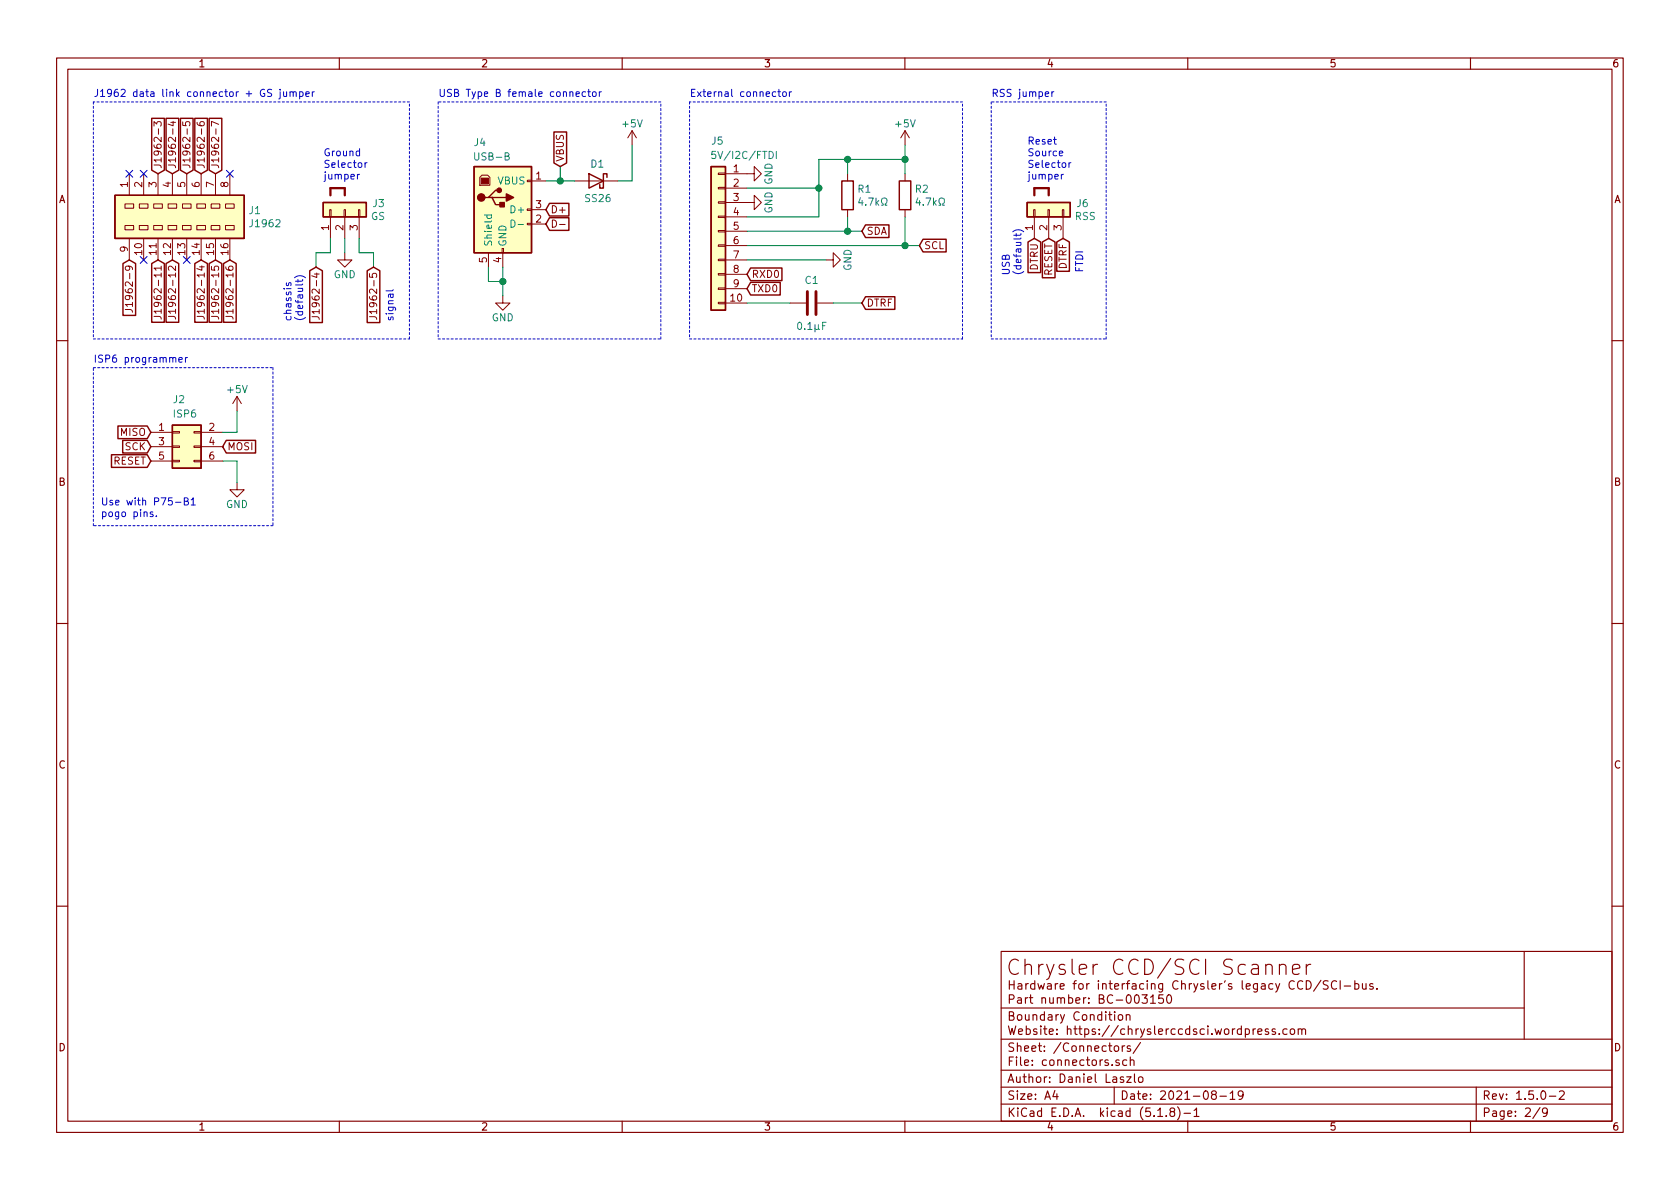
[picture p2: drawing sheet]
<svg xmlns="http://www.w3.org/2000/svg" width="297mm" height="210mm" viewBox="0 0 297 210" stroke-linecap="round" stroke-linejoin="round" font-family="sans-serif">
<g fill="none" stroke="#840000" stroke-width=".2">
<path d="M10 10.3h277v189.9h-277zM12 12.2h273v186.1h-273zM60 10.3v1.9M110 10.3v1.9M160 10.3v1.9M210 10.3v1.9M260 10.3v1.9M10 60.2h2M285 60.2h2M10 110.3h2M285 110.3h2M10 160.2h2"/>
<path d="M177 168.2h108v30.1h-108zM177 178.3h92.5M197.1 178.9v.2M197.1 179.4v1M197.8 179.5l.2-.1 .4 .1v.8l-.2 .1-.4-.1zM199.1 179.5h.1a.37 .37 0 0 1 .6 .1v.8M199.1 179.4v1M201.9 175.9h.9l-.4 .6 .4 .1v.7l-.2 .1-.7-.1M203.4 176.3l.5-.4v1.5M203.4 177.4h.9M205.6 175.9h-.7v.7l.2-.1h.5l.1 .3-.1 .5-.2 .1-.5-.1M206.4 176.1l.2-.2a.81 .81 0 0 1 .6 .6 .81 .81 0 0 1-.3 .8l-.1 .1a.79 .79 0 0 1-.4-1.3z"/>
<path d="M223.8 170.8a.66 .66 0 0 1 1.1 .1v1.4M226.2 170.8a.69 .69 0 0 1 1.2 .1v1.4M226.2 170.5v1.8M228.5 171.4l1.3-.2-.1-.5-.8-.2-.2 .2-.2 .2v1l.2 .3 .2 .1 .8-.1M231 173.4a.76 .76 0 0 1 .8 .8 .76 .76 0 0 1-.8 .7zM231 170.5v1.8M231.7 170.5a.69 .69 0 0 0-.7 .5M233.6 173.3l-1.3 2M234.8 173.5l-.5-.1-.3 .3v.3l.7 .4v.4a.62 .62 0 0 1-.7 0M236.3 173.6a.59 .59 0 0 0-.7 0 .59 .59 0 0 0-.2 .7 .56 .56 0 0 0 .3 .6 .56 .56 0 0 0 .6-.1M237 173.4v1.5M237.7 174.4h1.1"/>
<path d="M239.5 174l.5-.1 .3 .3-.1 .6-.2 .1-.5-.1M239.5 173.4v1.5M240.9 173.9l.1 .9 .3 .1 .2-.1M241.5 173.9v1M242.7 174a.37 .37 0 0 0-.5 .1v.3l.5 .1 .1 .1-.2 .3-.4-.1M243.5 174.8v.1M269.5 168.2v15.6M285 160.2h2M60 198.3v1.9M110 198.3v1.9M160 198.3v1.9M177 195.2h108"/>
<path d="M177 192.2h108M177 189.2h108M177 183.8h108M186.5 192.8l-.3 1.1h.9M186.9 193.4v1M197 192.2v3M197.1 185.1l.2-.2 .4 .2v.7l-.2 .1-.4-.1zM197.9 187.5a.37 .37 0 0 0-.6 .1l.1 .3 .5 .1v.1l-.2 .3-.4-.1M198.4 184.9v1M198.7 190.5a.37 .37 0 0 0-.6 .1v.2l.6 .2v.1l-.2 .3-.4-.1M198.9 184.9l-.5 .3M199.2 187.5l-.4-.1-.3 .3 .1 .6 .2 .1 .4-.1"/>
<path d="M199.2 190.4h.8l-.8 1h.8M199.8 187.5h.1a.37 .37 0 0 1 .6 .1v.8M199.8 185l-.3-.1-.2 .2 .1 .3 .4 .1v.3h-.5M199.8 186.9v1.5M200.6 189.9v1.3l.2 .2M201.3 190.5l.3-.1 .4 .1v.8l-.2 .1-.5-.1zM201.7 184.3l-1.3 2M204.7 196.4l.4-.5v1.5M204.7 197.4h.9M206.2 197.3v.1M207.1 196.6l-.2-.3 .1-.3a.48 .48 0 0 1 .6 .1v.4a.52 .52 0 0 0-.7 .2 .52 .52 0 0 0 .1 .7h.4l.2-.1 .1-.4-.3-.3M208.2 195.7a1.71 1.71 0 0 1 0 2.3"/>
<path d="M209.3 196.9h1.2M210 198.3v1.9M211.1 196.4l.5-.5v1.5M211.1 197.4h.9M214.5 193.5l-.3-.2 .1-.2a.48 .48 0 0 1 .6-.1l.2 .2-.2 .3-.5 .1a.48 .48 0 0 0-.1 .7l.2 .1 .5-.1 .1-.5-.3-.3M215.7 193.8h1.1M217.5 193.3l.4-.4v1.5M217.5 194.4h.8M219.8 193.5l-.3 .3h-.3l-.3-.3v-.3l.2-.2 .4-.1 .2 .2a1.13 1.13 0 0 1-.2 1.2l-.4 .1M221.6 181.9v1M222 181.9l-.4 .2v.1M222.4 182.4l.7-.1v-.3l-.5-.1-.2 .2 .1 .7h.6"/>
<path d="M224.3 182l-.4-.1-.2 .2 .1 .3 .5 .1v.3h-.6M225.5 182l-.4-.1-.2 .2 .1 .3 .5 .1v.3h-.6M226.2 182.8v.1M227.6 182l-.5-.1-.3 .3 .1 .6 .2 .1 .5-.1M228.2 182.1l.2-.2 .4 .2v.7l-.2 .1-.4-.1zM229.5 182.1l.3-.2 .3 .1 .1 .9M229.5 181.9v1M230.2 182.1a.36 .36 0 0 1 .3-.2 .36 .36 0 0 1 .3 .2v.8M260 198.3v1.9M261 192.2v6.1M272.3 195.9l-1.3 1.9M273.6 196.6l-.3 .3h-.3l-.3-.3v-.4l.2-.2 .4-.1 .2 .2a1.19 1.19 0 0 1-.2 1.3h-.4"/>
<path d="M273.9 193.8h1.2M275.7 193.1l.2-.2h.4l.3 .4-1 1.1h1"/>
</g>
<g fill="none" stroke="#840000" stroke-width=".18">
<path d="M22.1 36.1h1.5v.7h-1.5zM22.1 39.9h1.5v.7h-1.5zM22.9 30.7v3.8M24.6 39.9h1.6v.7h-1.6zM24.6 36.1h1.6v.7h-1.6zM25.4 30.7v3.8M27.2 39.9h1.5v.7h-1.5zM27.2 36.1h1.5v.7h-1.5zM27.2 22.3v-.8l.5 .4 .1-.3h.6l.1 .1-.1 .6M27.9 30.7v3.8M28 22.8v.9M29.7 39.9h1.5v.7h-1.5z"/>
<path d="M29.7 36.1h1.5v.7h-1.5zM30.2 21.6h.8M30.5 30.7v3.8M30.6 22.8v.9M30.6 21.5v.7l-.9-.3M32.3 39.9h1.5v.7h-1.5zM32.3 36.1h1.5v.7h-1.5zM32.3 21.6v.6h.6l-.1-.2 .1-.4h.6l.1 .1-.1 .5M33 30.7v3.8M33.1 22.8v.9M34.8 39.9h1.5v.7h-1.5zM34.8 36.1h1.5v.7h-1.5z"/>
<path d="M34.8 21.6v.3a.79 .79 0 0 0 1.3 .1l-.1-.4h-.5l-.2 .4 .3 .2M35.6 30.7v3.8M35.6 22.8v.9M37.3 39.9h1.6v.7h-1.6zM37.3 36.1h1.6v.7h-1.6zM38.1 30.7v3.8M38.2 22.8v.9M38.7 22l-1.3-.5v.8M39.9 39.9h1.5v.7h-1.5zM39.9 36.1h1.5v.7h-1.5zM40.6 30.7v3.8M58.3 37.1h.2v1.2h-.2z"/>
<path d="M58.4 38.3v3.9M60.8 37.1h.3v1.2h-.3zM61 38.3v3.9M63.4 37.1h.2v1.2h-.2zM63.5 38.3v3.9M84.8 31.4l.4-.4h1l.4 .4v1.4h-1.8zM93.2 39.5h.8v.2h-.8zM93.2 37h.8v.2h-.8zM93.2 31.9h.8v.2h-.8zM94 32h2.5M94 39.6h2.5M94 37.1h2.5"/>
<path d="M97.7 38.9a.64 .64 0 0 1 .7 .6 .64 .64 0 0 1-.7 .7zM98.9 39.7h1M101.6 32h7.6M111.8 23.1l-.8 1.3M111.8 23.1v2.5M111.8 23.1l.7 1.3M127 38.2h1.3v.3h-1.3zM127 35.7h1.3v.2h-1.3zM127 33.1h1.3v.3h-1.3zM127 30.6h1.3v.3h-1.3zM128.3 30.7h5v-1.2l1.3 1.2-1.3 1.3v-1.3M128.3 35.8h5v-1.3l1.3 1.3-1.3 1.3v-1.3"/>
<path d="M128.3 33.3h3.8M128.3 38.3h3.8M149.9 30.7v1.3M149.9 37.1v1.2M160 23.1v2.5M160 30.7v1.3M160 37.1v1.2M160 23.1l-.7 1.3M160 23.1l.8 1.3M182.8 37.1h.2v1.2h-.2zM182.9 38.3v3.9M185.3 37.1h.2v1.2h-.2z"/>
<path d="M185.4 38.3v3.9M187.8 37.1h.3v1.2h-.3zM188 38.3v3.9M22.1 54.7h1l.3 .2v.3M22.9 42.2v3.8M23.4 53.8h-1.3l.4 .4M23.4 53.5v.7M25.4 42.2v3.8M27.2 56h.9a.39 .39 0 0 1 .4 .4M27.9 42.2v3.8M28.5 55h-1.3l.4 .4M28.5 54.7v.7"/>
<path d="M29.8 56h.9a.39 .39 0 0 1 .3 .4M30.5 42.2v3.8M31 55h-1.2l.3 .4M31 54.7v.7M33 42.2v3.8M34.8 56h1a.39 .39 0 0 1 .3 .4M35.6 42.2v3.8M36.1 55h-1.3l.4 .4M36.1 54.7v.7M37.4 56h.9a.39 .39 0 0 1 .4 .4M38.1 42.2v3.8M38.7 55h-1.3l.3 .4"/>
<path d="M38.7 54.7v.7M39.9 56h.9a.39 .39 0 0 1 .4 .4M40.6 42.2v3.8M41.2 55h-1.3l.4 .4M41.2 54.7v.7M55.2 56h.9l.3 .2v.3M56.4 55.1h-1.2l.3 .4M56.4 54.7v.8M61 44.7v1.3h1.2l-1.2 1.2-1.3-1.2h1.3M65.3 56h.9l.3 .2 .1 .3M66.6 55.1h-1.3l.4 .4M66.6 54.7v.8"/>
<path d="M86.4 44.7v2.5M88.8 43.9h.2v.8h-.2zM88.9 52.3v1.3h1.3l-1.3 1.3-1.3-1.3h1.3M88.9 44.7v2.5M127 45.8h1.3v.3h-1.3zM127 48.4h1.3v.2h-1.3zM127 50.9h1.3v.3h-1.3zM127 53.5h1.3v.2h-1.3zM127 43.3h1.3v.3h-1.3zM127 40.8h1.3v.2h-1.3zM128.3 53.6h3.8M128.3 40.9h3.8"/>
<path d="M128.3 43.4h3.8M128.3 46h3.8M128.3 48.5h3.8M128.3 51h3.8M139.7 53.6h2.8M144.5 53.6h2.8M146 46h1.3v-1.3l1.3 1.3-1.3 1.2v-1.2M26.7 76.4h3.8M26.7 79h3.8M30.5 76.3h1.2v.3h-1.2zM30.5 78.9h1.2v.2h-1.2zM34.3 76.3h1.3v.3h-1.3z"/>
<path d="M34.3 78.9h1.3v.2h-1.3zM35.6 76.4h3.8M35.6 79h3.8M41.9 70.1l-.8 1.3M41.9 70.1v2.5M41.9 70.1l.8 1.3M26.7 81.5h3.8M30.5 81.4h1.2v.3h-1.2zM34.3 81.4h1.3v.3h-1.3zM35.6 81.5h3.8M41.9 85.3v1.3h1.3l-1.3 1.3-1.3-1.3h1.3"/>
</g>
<g fill="#ffffc2" stroke="#ffffc2" stroke-width=".18">
<path d="M30.5 75.2h5.1v7.6h-5.1z"/>
<path d="M20.3 34.5h22.9v7.7h-22.9z"/>
<path d="M125.7 29.5h2.6v25.4h-2.6z"/>
<path d="M83.8 29.5h10.2v15.2h-10.2z"/>
<path d="M57.1 35.8h7.7v2.5h-7.7z"/>
<path d="M181.6 35.8h7.6v2.5h-7.6z"/>
</g>
<g fill="none" stroke="#840000" stroke-width=".25">
<path d="M20.3 34.5h22.9v7.7h-22.9zM26.8 20.9h2.3v9.2l-1.2 .6-1.1-.6zM29.4 20.9h2.2v9.2l-1.1 .6-1.1-.6zM31.9 20.9h2.2v9.2l-1.1 .6-1.1-.6zM34.4 20.9h2.3v9.2l-1.1 .6-1.2-.6zM37 20.9h2.2v9.2l-1.1 .6-1.1-.6zM57.1 35.8h7.7v2.5h-7.7zM83.8 29.5h10.2v15.2h-10.2zM86.4 34.9h.6l.6 1.3h1.3M87 34.9h2.5M88.3 33.6h-.7l-1.2 1.3h-.7M97.2 36h3.4v2.2h-3.4l-.7-1.1z"/>
<path d="M97.2 38.5h3.4v2.2h-3.4l-.7-1.1zM97.9 23.3h2.3v5.5l-1.1 .7-1.2-.7zM104.1 30.7l2.6 1.3-2.6 1.3zM107.3 31.4v-.7h-.6v2.6h-.7v-.7M125.7 29.5h2.6v25.4h-2.6zM148.8 32h2.1v5.1h-2.1zM153 39.8h4.2v2.2h-4.2l-.6-1.1zM159 32h2v5.1h-2zM181.6 35.8h7.6v2.5h-7.6zM21.7 46.6l1.2-.6 1.1 .6v9.2h-2.3zM26.8 46.6l1.1-.6 1.2 .6v10.4h-2.3zM29.4 46.6l1.1-.6 1.1 .6v10.4h-2.2z"/>
<path d="M34.4 46.6l1.2-.6 1.1 .6v10.4h-2.3zM37 46.6l1.1-.6 1.1 .6v10.4h-2.2zM39.5 46.6l1.1-.6 1.2 .6v10.4h-2.3zM54.8 47.9l1.1-.7 1.1 .7v9.1h-2.2zM64.9 47.9l1.1-.7 1.2 .7v9.1h-2.3zM132.7 47.4h5.6v2.2h-5.6l-.6-1.1zM132.7 49.9h5.2v2.3h-5.2l-.6-1.2zM153 52.5h5.2v2.2h-5.2l-.6-1.1zM163.2 42.3h4.1v2.2h-4.1l-.6-1.1zM181.8 42.8l1.1-.6 1.1 .6v5.4h-2.2zM184.3 42.8l1.1-.6 1.1 .6v6.3h-2.2zM186.8 42.8l1.2-.6 1.1 .6v5.2h-2.3z"/>
<path d="M20.9 75.3h5.1l.7 1.1-.7 1.2h-5.1zM21.7 77.9h4.3l.7 1.1-.7 1.1h-4.3zM30.5 75.2h5.1v7.6h-5.1zM40 77.9h5.2v2.2h-5.2l-.6-1.1zM19.7 80.4h6.3l.7 1.1-.7 1.1h-6.3z"/>
</g>
<path d="M142.7 51.6v4M144.3 51.6v4" fill="none" stroke="#840000" stroke-width=".51"/>
<path d="M85.6 38h1.3M86.1 38v.4l.2 .2 .6-.1v-.5M90.3 38.9a.64 .64 0 0 1 .8 .6 .64 .64 0 0 1-.8 .7zM91.6 39.7h1M126.5 26.8h-.6l-.1 .6 .2-.2 .5 .2v.5l-.2 .1-.5-.1M137.3 26.8v1.2M152.1 35l-.3 .9h.8M155.9 36.3h.3v-.2a.55 .55 0 0 1-.3-.9 .55 .55 0 0 1 .9 0v.2a.53 .53 0 0 1-.3 .7v.2h.3M162.3 35l-.3 .9h.8M166 36.3h.3v-.2a.55 .55 0 0 1-.2-.9 .55 .55 0 0 1 .8 0l.1 .2a.53 .53 0 0 1-.3 .7v.2h.3M141.1 57.1l.2-.1a.69 .69 0 0 1 .4 .6 .69 .69 0 0 1-.4 .7l-.2-.3-.1-.2zM146 57h-.6v1.3" fill="none" stroke="#008484" stroke-width=".18"/>
<g fill="#840000" stroke="#840000" stroke-width=".25">
<path d="M88.4 35.8h.8v.8h-.8z"/>
<path d="M89.5 34.3l1.3 .6-1.3 .7z"/>
<circle cx="85.1" cy="34.9" r=".63"/>
<circle cx="88.3" cy="33.6" r=".38"/>
</g>
<path d="M85.1 31.5h1.3v1h-1.3z" fill="#840000" stroke="#840000" stroke-width=".18"/>
<g fill="none" stroke="#0000c2" stroke-width=".18" stroke-dasharray=".4 .4">
<path d="M16.5 18v41.9M72.4 18h-55.9M77.5 18v41.9M116.8 18h-39.3M121.9 18v41.9M170.2 18h-48.3M175.3 18v41.9M195.6 18h-20.3M16.5 59.9h55.9M72.4 59.9v-41.9M77.5 59.9h39.3M116.8 59.9v-41.9"/>
<path d="M121.9 59.9h48.3M170.2 59.9v-41.9M175.3 59.9h20.3M195.6 59.9v-41.9M16.5 65h31.8M48.3 65v28M16.5 93v-28M48.3 93h-31.8"/>
</g>
<path d="M58.4 34.5v-1.2h2.6v1.2M182.9 34.5v-1.2h2.5v1.2" fill="none" stroke="#840000" stroke-width=".41"/>
<g fill="none" stroke="#008400" stroke-width=".18">
<path d="M96.5 32h5.1M99.1 29.5v2.5M111.8 25.6v6.4h-2.6M132.1 33.3h12.7M149.9 28.2v2.5M149.9 38.3v2.6M160 28.2h-15.2v10.1h-12.7M160 25.6v5.1M160 38.3v5.1M58.4 42.2v2.5h-2.5v2.5M61 42.2v2.5M63.5 42.2v2.5h2.5v2.5"/>
<path d="M86.4 47.2v2.6h2.5M88.9 47.2v5.1M132.1 46h13.9M132.1 53.6h7.6M132.1 40.9h20.3M132.1 43.4h30.5M147.3 53.6h5.1M41.9 72.6v3.8h-2.5M39.4 81.5h2.5v3.8"/>
</g>
<g fill="none" stroke="#0000c2" stroke-width=".18">
<path d="M48 15.9l-.5-.1-.2 .1v.4l.6 .2 .1 .3-.2 .3-.5-.1M49.5 16.2v1.1l-.2 .2M49.5 15.8v.1M50.1 16.2l.1 .8 .3 .1 .2-.2M50.7 16.2v.9M51.3 16.4l.2-.2 .3 .1v.8M51.3 16.2v.9M51.8 16.4l.2-.2 .3 .1 .1 .8M53 16.3l.3-.1 .3 .3-.1 .5h-.5M53 16.2v1.3M54.1 16.6l.6-.1-.1-.2-.3-.1-.2 .2v.6h.5M55.2 16.2v.9"/>
<path d="M55.6 16.2l-.4 .3M101.9 16.6l.5-.1v-.2l-.4-.1-.1 .2v.6h.5M103.5 16.3l-.3-.1-.3 .3 .1 .5h.5M103.9 16.2h.5M104.1 15.8v1.1l.3 .2M104.8 16.4l.2-.2 .4 .2v.4l-.1 .2-.3 .1-.2-.2zM106 16.2v.9M106.3 16.2l-.2 .1-.1 .2M137.5 16.2h.5M137.7 15.8v1.1l.3 .2M138.4 16.4l.2-.2 .4 .2v.4l-.1 .2-.3 .1-.2-.2zM139.6 16.2v.9"/>
<path d="M140 16.2l-.4 .3M184.8 16.6l.6-.1v-.2l-.4-.1-.2 .2 .1 .6h.5M186 16.2v.9M186.3 16.2l-.2 .1-.1 .2M63.2 30.8v.9M63.6 26.8l-.4-.1-.2 .2 .1 .6h.5M63.6 30.8l-.4 .3M63.6 26.3v1.3M64.5 28.8v.8M64.9 28.8h-.3l-.1 .2M187.3 27.1l.6-.1-.1-.2-.3-.1-.2 .2 .1 .6h.4M187.7 30.8v.9"/>
<path d="M188 30.8l-.3 .3M189 28.8v.8M189.4 28.8h-.3l-.1 .2M50.7 50l-.1 .3 .2 .2h.2l.1-.5h.3v.5M52.1 49.1a1.47 1.47 0 0 1 1.9 0M52.7 49.4v.5M53.5 49.4l-.2 .3h-1.1M69.5 51.2l-.2 .2h-1.1M179.1 41a1.47 1.47 0 0 1 1.9 0M179.7 41.3v.5M180.5 41.3l-.2 .3h-1.1M30.6 63.4l.1-.2 .3 .1 .1 .8"/>
<path d="M31.6 63.6l.6-.1v-.2l-.4-.1-.2 .2 .1 .6h.5M32.8 63.2v.9M33.1 63.2l-.2 .1-.1 .1M27 90.6l-.3-.1-.2 .2 .1 .2 .4 .1v.3h-.5M27.6 91.2v.2M31 88.8h1M32.6 88.6h.5l.2-.2-.1-.2-.6-.2v1.3h.5l.2-.1v-.3l-.3-.3M33.8 88.4l.4-.4v1.3M33.8 89.3h.7"/>
</g>
<g fill="#008400" stroke="#008400" stroke-width=".25">
<circle cx="160" cy="43.4" r=".51"/>
<circle cx="149.9" cy="40.9" r=".51"/>
<circle cx="99.1" cy="32" r=".51"/>
<circle cx="149.9" cy="28.2" r=".51"/>
<circle cx="160" cy="28.2" r=".51"/>
<circle cx="144.8" cy="33.3" r=".51"/>
<circle cx="88.9" cy="49.8" r=".51"/>
</g>
<path d="M22.3 30.1l1.2 1.2M23.5 30.1l-1.2 1.2M24.8 30.1l1.2 1.2M26 30.1l-1.2 1.2M40 30.1l1.2 1.2M41.2 30.1l-1.2 1.2M24.8 45.4l1.2 1.2M26 45.4l-1.2 1.2M32.4 45.4l1.2 1.2M33.6 45.4l-1.2 1.2" fill="none" stroke="#000084" stroke-width=".18"/>
<text font-size="3.7" fill="#840000" x="177.8" y="172.5">Chrysler CCD/SCI Scanner</text>
<g font-size="2.1" fill="#840000">
<text x="178" y="177.5">Part number: BC-003150</text>
<text x="178" y="175">Hardware for interfacing Chrysler's legacy CCD/SCI-bus.</text>
<text x="178" y="186">Sheet: /Connectors/</text>
<text x="178" y="180.5">Boundary Condition</text>
<text x="178" y="183">Website: https://chryslerccdsci.wordpress.com</text>
<text x="178" y="188.5">File: connectors.sch</text>
<text x="178" y="191.5">Author: Daniel Laszlo</text>
<text x="178" y="197.5">KiCad E.D.A. kicad (5.1.8)-1</text>
<text x="178" y="194.5">Size: A4</text>
<text x="198" y="194.5">Date: 2021-08-19</text>
<text x="262" y="194.5">Rev: 1.5.0-2</text>
<text x="262" y="197.5">Page: 2/9</text>
</g>
<g font-size="1.8" fill="#840000">
<text x="35" y="11.9">1</text>
<text x="85" y="11.9">2</text>
<text x="135" y="11.9">3</text>
<text x="185" y="11.9">4</text>
<text x="235" y="11.9">5</text>
<text x="285" y="11.9">6</text>
<text x="28.6" y="29.9" transform="rotate(-90 28.6 29.9)">J1962-3</text>
<text x="31.1" y="29.9" transform="rotate(-90 31.1 29.9)">J1962-4</text>
<text x="33.7" y="29.9" transform="rotate(-90 33.7 29.9)">J1962-5</text>
<text x="36.2" y="29.9" transform="rotate(-90 36.2 29.9)">J1962-6</text>
<text x="38.7" y="29.9" transform="rotate(-90 38.7 29.9)">J1962-7</text>
<text x="99.7" y="28.7" transform="rotate(-90 99.7 28.7)">VBUS</text>
<text x="10.4" y="35.9">A</text>
<text x="22.6" y="33.1" transform="rotate(-90 22.6 33.1)">1</text>
<text x="25.1" y="33.1" transform="rotate(-90 25.1 33.1)">2</text>
<text x="27.7" y="33.1" transform="rotate(-90 27.7 33.1)">3</text>
<text x="30.2" y="33.1" transform="rotate(-90 30.2 33.1)">4</text>
<text x="32.8" y="33.1" transform="rotate(-90 32.8 33.1)">5</text>
<text x="35.3" y="33.1" transform="rotate(-90 35.3 33.1)">6</text>
<text x="37.8" y="33.1" transform="rotate(-90 37.8 33.1)">7</text>
<text x="40.4" y="33.1" transform="rotate(-90 40.4 33.1)">8</text>
<text x="94.8" y="31.7">1</text>
<text x="129.7" y="30.5">1</text>
<text x="129.7" y="33">2</text>
<text x="129.7" y="35.6">3</text>
<text x="285.4" y="35.9">A</text>
<text x="58.2" y="40.7" transform="rotate(-90 58.2 40.7)">1</text>
<text x="60.7" y="40.7" transform="rotate(-90 60.7 40.7)">2</text>
<text x="63.2" y="40.7" transform="rotate(-90 63.2 40.7)">3</text>
<text x="94.8" y="39.4">2</text>
<text x="94.8" y="36.8">3</text>
<text x="97.3" y="37.7">D+</text>
<text x="129.7" y="38.1">4</text>
<text x="129.7" y="40.6">5</text>
<text x="153.2" y="41.5">SDA</text>
<text x="182.6" y="40.7" transform="rotate(-90 182.6 40.7)">1</text>
<text x="185.2" y="40.7" transform="rotate(-90 185.2 40.7)">2</text>
<text x="187.7" y="40.7" transform="rotate(-90 187.7 40.7)">3</text>
<text x="22.6" y="44.5" transform="rotate(-90 22.6 44.5)">9</text>
<text x="25.1" y="45" transform="rotate(-90 25.1 45)">10</text>
<text x="27.7" y="45" transform="rotate(-90 27.7 45)">11</text>
<text x="30.2" y="45" transform="rotate(-90 30.2 45)">12</text>
<text x="32.8" y="45" transform="rotate(-90 32.8 45)">13</text>
<text x="35.3" y="45" transform="rotate(-90 35.3 45)">14</text>
<text x="37.8" y="45" transform="rotate(-90 37.8 45)">15</text>
<text x="40.4" y="45" transform="rotate(-90 40.4 45)">16</text>
<text x="86.1" y="46.5" transform="rotate(-90 86.1 46.5)">5</text>
<text x="88.6" y="46.5" transform="rotate(-90 88.6 46.5)">4</text>
<text x="129.7" y="43.2">6</text>
<text x="129.7" y="45.7">7</text>
<text x="163.3" y="44.1">SCL</text>
<text x="183.5" y="47.8" transform="rotate(-90 183.5 47.8)">DTRU</text>
<text x="188.6" y="47.7" transform="rotate(-90 188.6 47.7)">DTRF</text>
<text x="23.5" y="53.3" transform="rotate(-90 23.5 53.3)">J1962-9</text>
<text x="129.2" y="53.3">10</text>
<text x="129.7" y="48.3">8</text>
<text x="129.7" y="50.8">9</text>
<text x="132.9" y="49.1">RXD0</text>
<text x="132.9" y="51.7">TXD0</text>
<text x="186.1" y="48.8" transform="rotate(-90 186.1 48.8)">RESET</text>
<text x="28.6" y="54.2" transform="rotate(-90 28.6 54.2)">J1962-11</text>
<text x="31.1" y="54.2" transform="rotate(-90 31.1 54.2)">J1962-12</text>
<text x="36.2" y="54.2" transform="rotate(-90 36.2 54.2)">J1962-14</text>
<text x="38.7" y="54.2" transform="rotate(-90 38.7 54.2)">J1962-15</text>
<text x="41.3" y="54.2" transform="rotate(-90 41.3 54.2)">J1962-16</text>
<text x="56.5" y="54.5" transform="rotate(-90 56.5 54.5)">J1962-4</text>
<text x="66.7" y="54.5" transform="rotate(-90 66.7 54.5)">J1962-5</text>
<text x="153.2" y="54.2">DTRF</text>
<text x="21.4" y="77.1">MISO</text>
<text x="28.1" y="76.2">1</text>
<text x="37" y="76.2">2</text>
<text x="20" y="82.2">RESET</text>
<text x="22.1" y="79.6">SCK</text>
<text x="28.1" y="78.7">3</text>
<text x="28.1" y="81.3">5</text>
<text x="37" y="78.7">4</text>
<text x="37" y="81.3">6</text>
<text x="40.2" y="79.6">MOSI</text>
<text x="10.4" y="85.9">B</text>
<text x="285.4" y="85.9">B</text>
<text x="10.4" y="135.9">C</text>
<text x="285.4" y="135.9">C</text>
<text x="10.4" y="185.9">D</text>
<text x="285.4" y="185.9">D</text>
<text x="35" y="199.9">1</text>
<text x="85" y="199.9">2</text>
<text x="135" y="199.9">3</text>
<text x="185" y="199.9">4</text>
<text x="235" y="199.9">5</text>
<text x="285" y="199.9">6</text>
</g>
<g font-size="1.8" fill="#0000c2">
<text x="16.5" y="17.1">J1962 data link connector + GS jumper</text>
<text x="77.5" y="17.1">USB Type B female connector</text>
<text x="121.9" y="17.1">External connector</text>
<text x="175.3" y="17.1">RSS jumper</text>
<text x="57.1" y="27.6">Ground</text>
<text x="57.1" y="29.7">Selector</text>
<text x="181.6" y="25.6">Reset</text>
<text x="181.6" y="27.6">Source</text>
<text x="181.6" y="29.7">Selector</text>
<text x="57.1" y="31.7">jumper</text>
<text x="181.6" y="31.7">jumper</text>
<text x="178.5" y="48.8" transform="rotate(-90 178.5 48.8)">USB</text>
<text x="180.6" y="48.8" transform="rotate(-90 180.6 48.8)">(default)</text>
<text x="191.5" y="48.3" transform="rotate(-90 191.5 48.3)">FTDI</text>
<text x="51.5" y="56.9" transform="rotate(-90 51.5 56.9)">chassis</text>
<text x="53.6" y="56.9" transform="rotate(-90 53.6 56.9)">(default)</text>
<text x="69.6" y="56.9" transform="rotate(-90 69.6 56.9)">signal</text>
<text x="16.5" y="64.1">ISP6 programmer</text>
<text x="17.8" y="89.4">Use with P75-B1</text>
<text x="17.8" y="91.4">pogo pins.</text>
</g>
<g font-size="1.8" fill="#008484">
<text x="110.2" y="22.5">+5V</text>
<text x="158.4" y="22.5">+5V</text>
<text x="83.9" y="25.8">J4</text>
<text x="84.2" y="28.4">USB-B</text>
<text x="104.5" y="29.6">D1</text>
<text x="125.9" y="25.6">J5</text>
<text x="126.7" y="28.1">5V/I2C/FTDI</text>
<text x="88.1" y="32.6">VBUS</text>
<text x="103.6" y="35.7">SS26</text>
<text x="136.6" y="32.7" transform="rotate(-90 136.6 32.7)">GND</text>
<text x="151.7" y="34.1">R1</text>
<text x="161.9" y="34.1">R2</text>
<text x="44.1" y="37.9">J1</text>
<text x="44.4" y="40.2">J1962</text>
<text x="65.6" y="38.9">GS</text>
<text x="66" y="36.6">J3</text>
<text x="90.7" y="37.7">D+</text>
<text x="136.6" y="37.8" transform="rotate(-90 136.6 37.8)">GND</text>
<text x="152.6" y="36.4">4.7k</text>
<text x="162.8" y="36.4">4.7k</text>
<text x="190.1" y="38.9">RSS</text>
<text x="190.4" y="36.6">J6</text>
<text x="87" y="43.7" transform="rotate(-90 87 43.7)">Shield</text>
<text x="89.5" y="43.7" transform="rotate(-90 89.5 43.7)">GND</text>
<text x="150.5" y="47.9" transform="rotate(-90 150.5 47.9)">GND</text>
<text x="59" y="49.2">GND</text>
<text x="142.4" y="50.2">C1</text>
<text x="86.9" y="56.8">GND</text>
<text x="141.8" y="58.3">0.1F</text>
<text x="30.7" y="71.3">J2</text>
<text x="40.3" y="69.5">+5V</text>
<text x="30.8" y="73.8">ISP6</text>
<text x="40" y="89.8">GND</text>
</g>
</svg>
